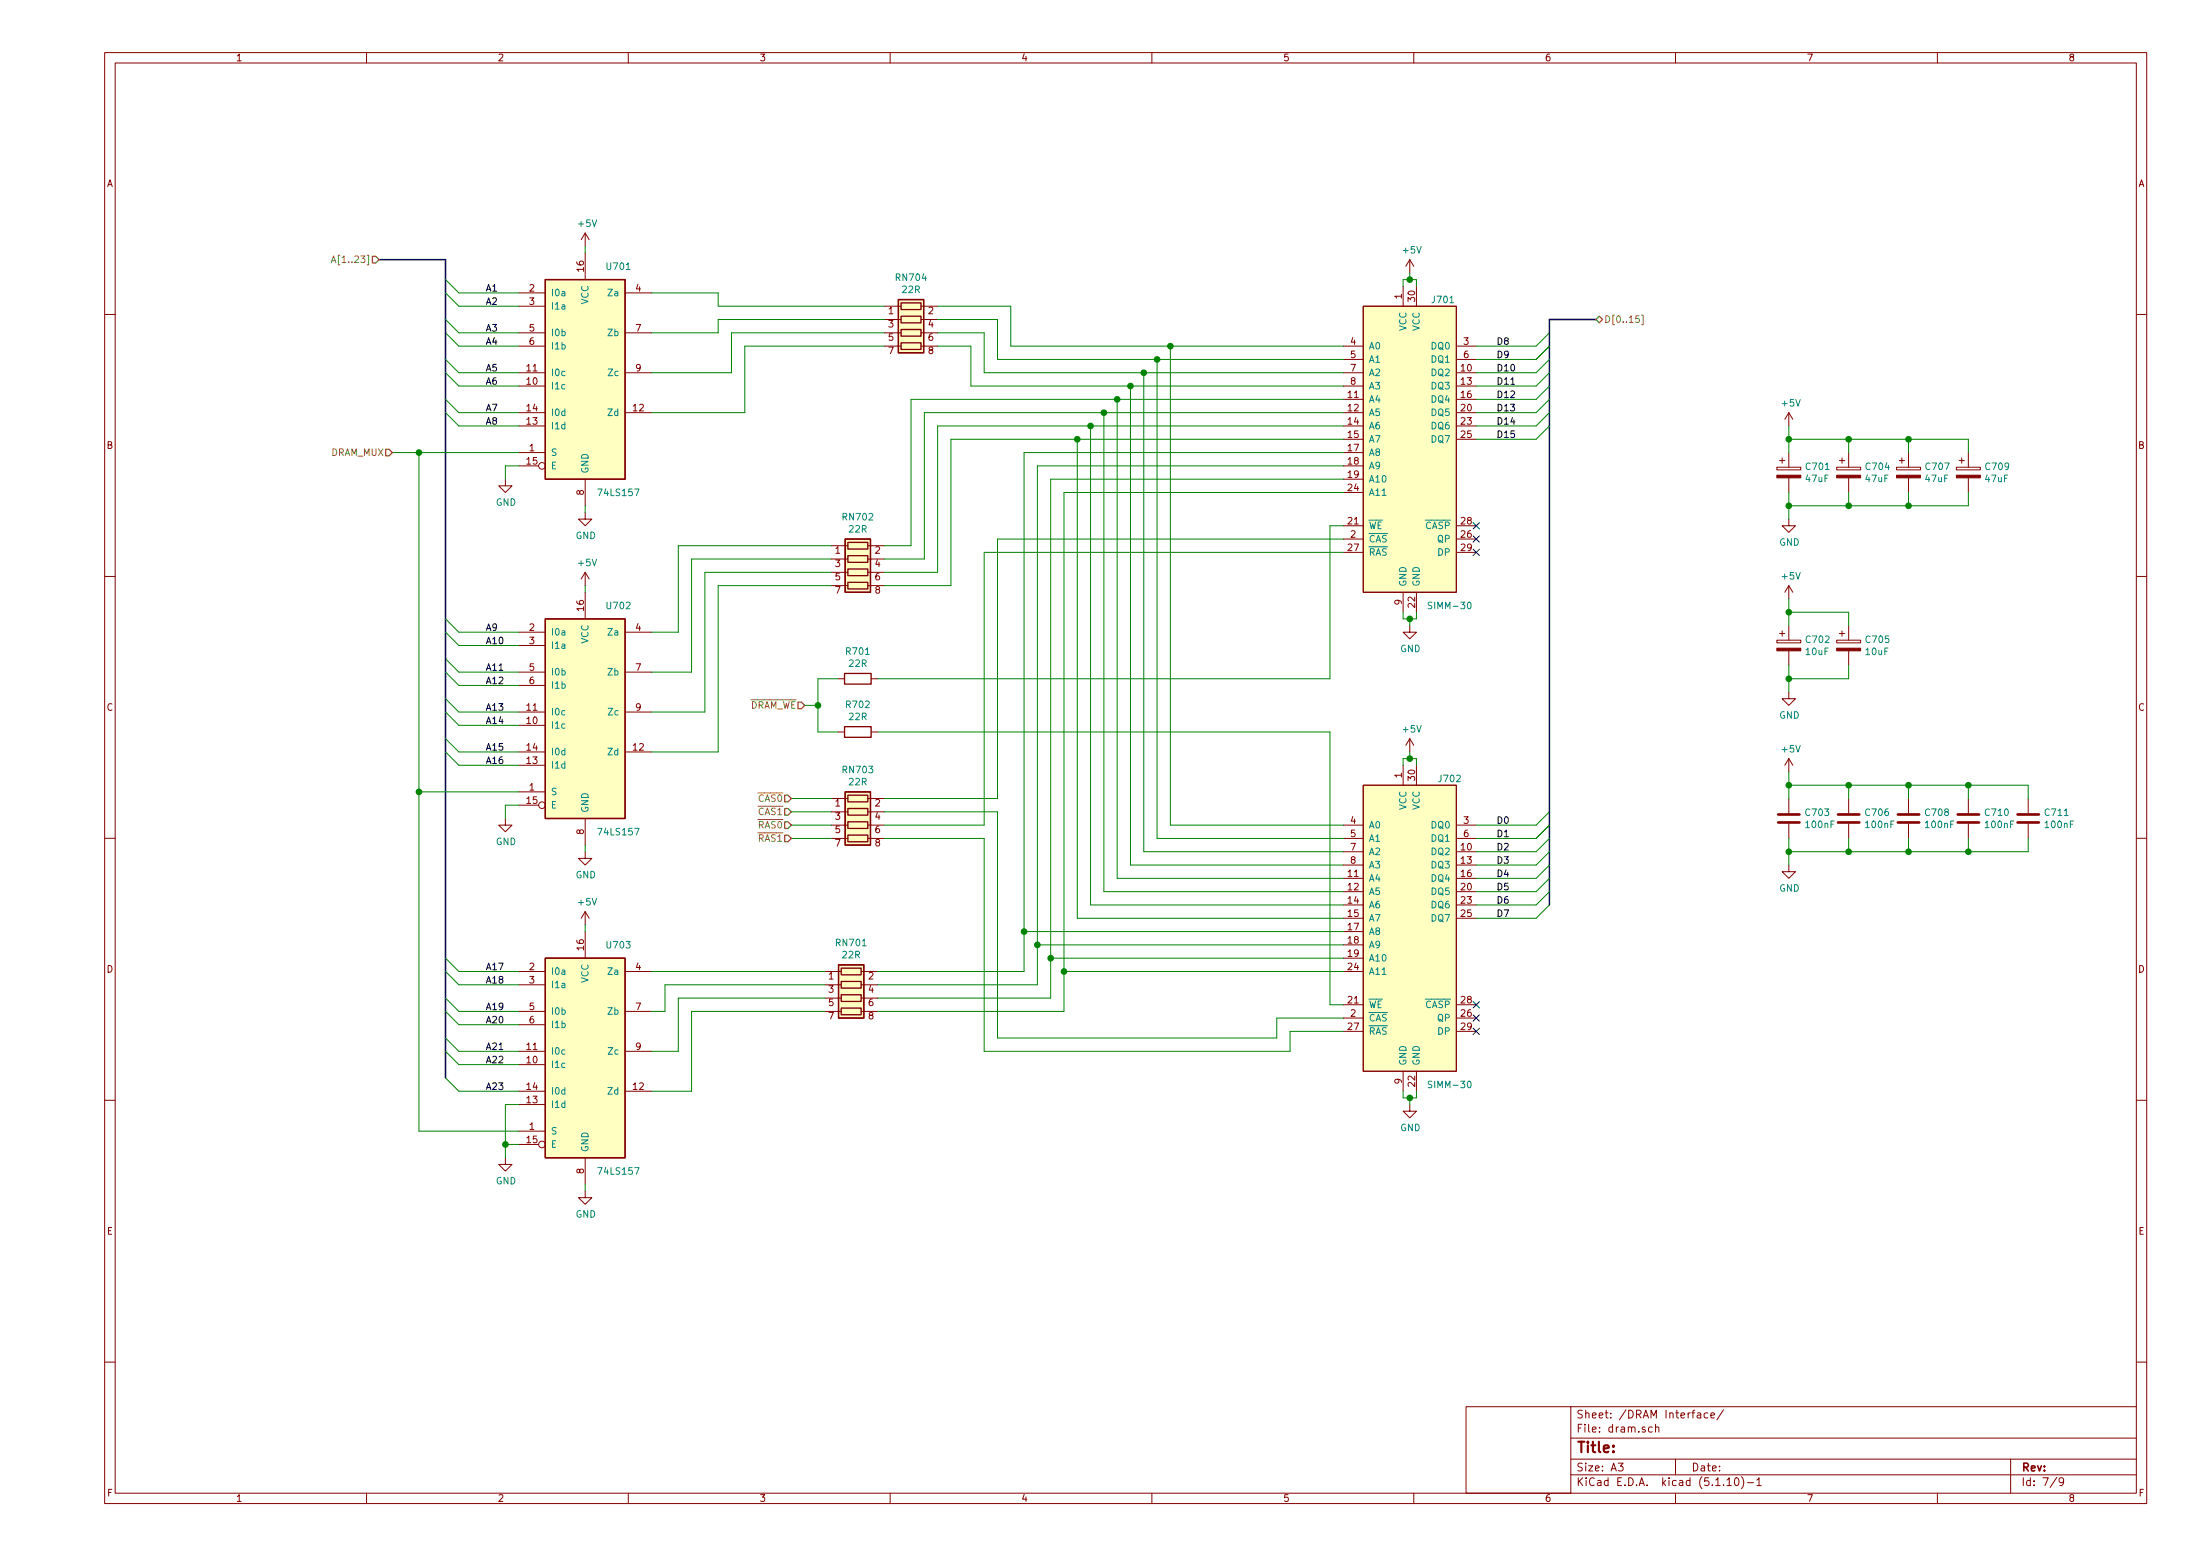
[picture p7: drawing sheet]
<svg xmlns="http://www.w3.org/2000/svg" width="420mm" height="297mm" viewBox="0 0 420 297" stroke-linecap="round" stroke-linejoin="round" font-family="sans-serif">
<g fill="none" stroke="#840000" stroke-width=".19">
<path d="M20 10h390v277h-390zM22 12h386v273.1h-386zM70 10v2M120 10v2M170 10v2M220 10v2M270 10v2M320 10v2M370 10v2M99.1 55.9h5M99.1 58.5h5M111.8 44.5v2.5"/>
<path d="M111.8 48.3v5.1M111.8 44.5l-.8 1.3M111.8 44.5l.7 1.3M119.4 55.9h5.1M168.9 58.5h3.2M175.9 58.5h3.2M260.3 58.5h17.8v54.6h-17.8zM268 54.6v3.9M269.2 49.6v2.5M269.2 49.6l-.7 1.2M269.2 49.6l.8 1.2M270.5 54.6v3.9"/>
<path d="M20 60h2M99.1 73.7h5M99.1 71.2h5M99.1 78.8h5M99.1 63.5h5M99.1 66.1h5M119.4 71.2h5.1M119.4 78.8h5.1M119.4 63.5h5.1M168.9 63.5h3.2M168.9 66.1h3.2M168.9 61h3.2"/>
<path d="M175.9 63.5h3.2M175.9 66.1h3.2M175.9 61h3.2M256.5 73.7h3.8M256.5 71.2h3.8M256.5 78.8h3.8M256.5 66.1h3.8M256.5 76.2h3.8M256.5 68.6h3.8M278.1 73.7h3.8M278.1 71.2h3.8M278.1 78.8h3.8"/>
<path d="M278.1 66.1h3.8M278.1 76.2h3.8M278.1 68.6h3.8M341.6 78.8v2.5M341.6 78.8l-.7 1.2M341.6 78.8l.8 1.2M408 60h2M96.5 91.5v1.2h1.3l-1.3 1.3-1.3-1.3h1.3M99.1 86.4h5M99.1 81.3h5M99.1 88.9h3.8M111.8 97.8v1.3h1.2l-1.2 1.3-1.3-1.3h1.3"/>
<path d="M111.8 91.5v5.1M256.5 86.4h3.8M256.5 81.3h3.8M256.5 88.9h3.8M256.5 83.9h3.8M256.5 91.5h3.8M256.5 94h3.8M278.1 81.3h3.8M278.1 83.9h3.8M339.3 89.2h4.6v.5h-4.6zM339.9 87.9h1M340.4 87.4v1"/>
<path d="M341.6 99.1v1.3h1.3l-1.3 1.2-1.2-1.2h1.2M341.6 86.4v2.8M341.6 91.2v2.8M350.8 89.2h4.5v.5h-4.5zM351.3 87.9h1M351.8 87.4v1M353.1 86.4v2.8M353.1 91.2v2.8M362.2 89.2h4.6v.5h-4.6zM362.7 87.9h1M363.2 87.4v1M364.5 86.4v2.8"/>
<path d="M364.5 91.2v2.8M373.6 89.2h4.6v.5h-4.6zM374.1 87.9h1.1M374.6 87.4v1M375.9 86.4v2.8M375.9 91.2v2.8M20 110h2M111.8 109.3v2.5M111.8 113.1v5M111.8 109.3l-.8 1.2M111.8 109.3l.7 1.2M158.7 104.2h3.2"/>
<path d="M158.7 106.7h3.2M158.7 109.3h3.2M158.7 111.8h3.2M165.7 104.2h3.2M165.7 106.7h3.2M165.7 109.3h3.2M165.7 111.8h3.2M256.5 102.9h3.8M256.5 100.4h3.8M256.5 105.4h3.8M268 113.1v3.8M269.2 119.4v1.3h1.3l-1.3 1.3-1.2-1.3h1.2"/>
<path d="M270.5 113.1v3.8M278.1 102.9h3.8M278.1 100.4h3.8M278.1 105.4h3.8M341.6 111.8v2.5M341.6 119.4v2.8M341.6 111.8l-.7 1.3M341.6 111.8l.8 1.3M353.1 119.4v2.8M408 110h2M99.1 138.5h5M99.1 135.9h5"/>
<path d="M99.1 120.7h5M99.1 123.2h5M99.1 128.3h5M99.1 130.8h5M119.4 135.9h5.1M119.4 120.7h5.1M119.4 128.3h5.1M160 139.7h1.3M160 129.6h1.3M166.4 139.7h1.2M166.4 129.6h1.2M339.3 122.2h4.6v.5h-4.6z"/>
<path d="M339.9 120.9h1M340.4 120.4v1M341.6 132.1v1.3h1.3l-1.3 1.3-1.2-1.3h1.2M341.6 124.2v2.8M350.8 122.2h4.5v.5h-4.5zM351.3 120.9h1M351.8 120.4v1M353.1 124.2v2.8M96.5 156.2v1.3h1.3l-1.3 1.3-1.3-1.3h1.3M99.1 151.2h5M99.1 143.5h5M99.1 146.1h5"/>
<path d="M99.1 153.7h3.8M111.8 156.2v5.1M119.4 143.5h5.1M158.7 157.5h3.2M158.7 152.4h3.2M158.7 155h3.2M165.7 157.5h3.2M165.7 152.4h3.2M165.7 155h3.2M256.5 157.5h3.8M260.3 149.9h17.8v54.6h-17.8zM268 146.1v3.8"/>
<path d="M269.2 141l-.7 1.3M269.2 141v2.5M269.2 141l.8 1.3M270.5 146.1v3.8M278.1 157.5h3.8M341.6 144.8v2.6M341.6 152.4v2.8M341.6 157.3v2.8M341.6 144.8l-.7 1.3M341.6 144.8l.8 1.3M353.1 152.4v2.8M353.1 157.3v2.8"/>
<path d="M364.5 152.4v2.8M364.5 157.3v2.8M375.9 152.4v2.8M375.9 157.3v2.8M387.3 152.4v2.8M387.3 157.3v2.8M20 160h2M111.8 162.6v1.3h1.2l-1.2 1.2-1.3-1.2h1.3M111.8 174v2.6M111.8 177.8v5.1M111.8 174l-.8 1.3M111.8 174l.7 1.3"/>
<path d="M158.7 160.1h3.2M165.7 160.1h3.2M256.5 160.1h3.8M256.5 162.6h3.8M256.5 167.7h3.8M256.5 170.2h3.8M256.5 165.1h3.8M256.5 172.8h3.8M256.5 175.3h3.8M256.5 177.8h3.8M278.1 160.1h3.8M278.1 162.6h3.8"/>
<path d="M278.1 167.7h3.8M278.1 170.2h3.8M278.1 165.1h3.8M278.1 172.8h3.8M278.1 175.3h3.8M341.6 165.1v1.3h1.3l-1.3 1.3-1.2-1.3h1.2M408 160h2M99.1 185.5h5M99.1 188h5M99.1 193.1h5M99.1 195.6h5M119.4 185.5h5.1"/>
<path d="M119.4 193.1h5.1M157.5 185.5h3.2M157.5 188h3.2M157.5 193.1h3.2M157.5 190.5h3.2M164.5 185.5h3.1M164.5 188h3.1M164.5 193.1h3.1M164.5 190.5h3.1M256.5 185.5h3.8M256.5 180.4h3.8M256.5 182.9h3.8"/>
<path d="M256.5 194.3h3.8M256.5 191.8h3.8M256.5 196.9h3.8M278.1 194.3h3.8M278.1 191.8h3.8M278.1 196.9h3.8M20 210h2M99.1 215.9h5M99.1 203.2h5M99.1 200.7h5M99.1 208.3h5M99.1 210.9h5"/>
<path d="M99.1 218.5h3.8M119.4 200.7h5.1M119.4 208.3h5.1M268 204.5v3.8M269.2 210.9v1.2h1.3l-1.3 1.3-1.2-1.3h1.2M270.5 204.5v3.8M408 210h2M96.5 221v1.3h1.3l-1.3 1.3-1.3-1.3h1.3M111.8 227.4v1.2h1.2l-1.2 1.3-1.3-1.3h1.3M111.8 221v5.1M20 260h2M280 268.5h20v16.6h-20z"/>
<path d="M300 278.5h108M300 274.5h108M300 268.5h108M309 279.3h1l-.5 .6 .4 .1v.7l-.2 .1-.7-.1M315.5 272.5l-.4-.1-.3 .3 .2 .6h.5M316.2 272.5l.2-.1 .4 .1v.9M316.2 271.9v1.5M320 278.5v3M324.2 269.8h.5l.1 .9M324.8 270.1h-.5a.29 .29 0 0 0-.2 .3 .29 .29 0 0 0 .2 .3l.5-.1M326.2 269.8l-.4-.1-.3 .3v.6l.3 .1 .4-.1M326.7 270.2l.8-.1-.1-.3-.5-.1-.2 .2 .1 .7h.6"/>
<path d="M329.2 269.1l-1.3 2M384 278.5v6.6M408 260h2M70 285.1v1.9M120 285.1v1.9M170 285.1v1.9M220 285.1v1.9M270 285.1v1.9M300 281.5h108M320 285.1v1.9M329.8 282.5l.5-.4v1.5M329.8 283.6h.9"/>
<path d="M331.4 282.2l.2-.1a.8 .8 0 0 1 .5 .8 .8 .8 0 0 1-.5 .7 1 1 0 0 1-.2-1.4zM332.6 281.9a1.71 1.71 0 0 1 0 2.3M333.7 283h1.2M335.5 282.5l.4-.4v1.5M335.5 283.6h.9M370 285.1v1.9M392.8 282l-1.3 2M394.1 282.7l-.3 .3h-.4l-.2-.3 .2-.5 .4-.1 .2 .2a1.19 1.19 0 0 1-.2 1.2l-.4 .1"/>
<circle cx="103.5" cy="88.9" r=".63"/>
<circle cx="103.5" cy="153.7" r=".63"/>
<circle cx="103.5" cy="218.5" r=".63"/>
</g>
<g fill="#ffffc2" stroke="#ffffc2" stroke-width=".19">
<path d="M104.1 118.1h15.3v38.1h-15.3z"/>
<path d="M104.1 53.4h15.3v38.1h-15.3z"/>
<path d="M104.1 182.9h15.3v38.1h-15.3z"/>
<path d="M260.3 149.9h17.8v54.6h-17.8z"/>
<path d="M260.3 58.5h17.8v54.6h-17.8z"/>
<path d="M160.1 184.2h4.9v10.1h-4.9z"/>
<path d="M161.4 102.9h4.8v10.2h-4.8z"/>
<path d="M171.6 57.2h4.8v10.1h-4.8z"/>
<path d="M161.4 151.2h4.8v10.1h-4.8z"/>
</g>
<g fill="none" stroke="#840000" stroke-width=".25">
<path d="M104.1 53.4h15.3v38.1h-15.3zM171.6 57.2h4.8v10.1h-4.8zM172.1 57.8h3.8v1.3h-3.8zM172.1 60.4h3.8v1.2h-3.8zM172.1 62.9h3.8v1.3h-3.8zM172.1 65.4h3.8v1.3h-3.8zM104.1 118.1h15.3v38.1h-15.3zM161.4 102.9h4.8v10.2h-4.8zM161.9 103.5h3.8v1.3h-3.8zM161.9 106.1h3.8v1.3h-3.8zM161.9 108.6h3.8v1.3h-3.8zM161.9 111.2h3.8v1.2h-3.8z"/>
<path d="M161.3 138.7h5.1v2.1h-5.1zM161.3 128.6h5.1v2h-5.1zM161.4 151.2h4.8v10.1h-4.8zM161.9 151.8h3.8v1.3h-3.8zM161.9 154.3h3.8v1.3h-3.8zM161.9 156.9h3.8v1.3h-3.8zM161.9 159.4h3.8v1.3h-3.8zM104.1 182.9h15.3v38.1h-15.3zM160.1 184.2h4.9v10.1h-4.9zM160.7 184.8h3.8v1.3h-3.8zM160.7 187.4h3.8v1.2h-3.8zM160.7 189.9h3.8v1.3h-3.8z"/>
<path d="M160.7 192.4h3.8v1.3h-3.8z"/>
</g>
<g fill="#840000" stroke="#840000" stroke-width=".19">
<path d="M350.8 90.7h4.5v.5h-4.5z"/>
<path d="M339.3 90.7h4.6v.5h-4.6z"/>
<path d="M362.2 90.7h4.6v.5h-4.6z"/>
<path d="M373.6 90.7h4.6v.5h-4.6z"/>
<path d="M350.8 123.7h4.5v.5h-4.5z"/>
<path d="M339.3 123.7h4.6v.5h-4.6z"/>
</g>
<path d="M339.6 157h4.1M339.6 155.5h4.1M351 157h4.1M351 155.5h4.1M362.5 157h4M362.5 155.5h4M373.9 157h4.1M373.9 155.5h4.1M385.3 157h4.1M385.3 155.5h4.1" fill="none" stroke="#840000" stroke-width=".51"/>
<path d="M273.5 115l-.5-.1-.2 .2v.4l.6 .2 .1 .3-.3 .2h-.5M273.5 206.5l-.5-.1-.2 .1v.4l.6 .3 .1 .2-.3 .3-.5-.1" fill="none" stroke="#008484" stroke-width=".19"/>
<path d="M72.4 49.6h12.7v156.2M304.8 61h-8.9v111.8" fill="none" stroke="#000084" stroke-width=".3"/>
<g fill="none" stroke="#008400" stroke-width=".19">
<path d="M85.1 55.9l2.5 2.6h11.5M85.1 53.4l2.5 2.5h11.5M111.8 47v1.3M124.5 55.9h12.7v2.6h31.7M179.1 58.5h13.9v7.6h63.5M268 54.6v-1.2h2.5v1.2M269.2 52.1v1.3M85.1 71.2l2.5 2.5h11.5M85.1 63.5l2.5 2.6h11.5M85.1 68.6l2.5 2.6h11.5M85.1 76.2l2.5 2.6h11.5M85.1 78.8l2.5 2.5h11.5"/>
<path d="M85.1 61l2.5 2.5h11.5M168.9 66.1h-26.7v12.7h-17.7M168.9 63.5h-29.2v7.7h-15.2M168.9 61h-31.7v2.5h-12.7M179.1 66.1h6.3v7.6h71.1M179.1 61h11.4v7.6h66M179.1 63.5h8.9v7.7h68.5M210.8 78.8v91.4h45.7M213.4 76.2v91.5h43.1M215.9 73.7v91.4h40.6M218.4 71.2v91.4h38.1M221 68.6v91.5h35.5"/>
<path d="M223.5 66.1v91.4h33M256.5 76.2h-82.5v28h-5.1M256.5 78.8h-80v27.9h-7.6M295.9 71.2l-2.5 2.5h-11.5M295.9 73.7l-2.5 2.5h-11.5M295.9 66.1l-2.5 2.5h-11.5M295.9 63.5l-2.5 2.6h-11.5M295.9 68.6l-2.5 2.6h-11.5M295.9 76.2l-2.5 2.6h-11.5M295.9 78.8l-2.5 2.5h-11.5M74.9 86.4h24.2M80 86.4v129.5h19.1"/>
<path d="M99.1 88.9h-2.6v2.6M111.8 96.6v1.2M205.7 83.9v91.4h50.8M208.3 81.3v91.5h48.2M256.5 86.4h-60.9v99.1h-28M256.5 83.9h-74.9v27.9h-12.7M256.5 91.5h-55.8v99h-33.1M256.5 88.9h-58.4v99.1h-30.5M256.5 94h-53.3v99.1h-35.6M256.5 81.3h-77.4v28h-10.2M295.9 81.3l-2.5 2.6h-11.5M341.6 81.3v5.1"/>
<path d="M341.6 94v5.1M341.6 83.9h34.3v2.5M353.1 83.9v2.5M353.1 94v2.6M364.5 83.9v2.5M364.5 94v2.6M375.9 94v2.6h-34.3M85.1 118.1l2.5 2.6h11.5M111.8 111.8v1.3M158.7 111.8h-21.5v31.7h-12.7M158.7 109.3h-24.1v26.6h-10.1M158.7 106.7h-26.6v21.6h-7.6"/>
<path d="M158.7 104.2h-29.2v16.5h-5M256.5 100.4h-2.5v29.2h-86.4M256.5 105.4h-68.5v52.1h-19.1M256.5 102.9h-66v49.5h-21.6M268 116.9v1.2h2.5v-1.2M269.2 118.1v1.3M341.6 114.3v5.1M341.6 116.9h11.5v2.5M85.1 128.3l2.5 2.5h11.5M85.1 135.9l2.5 2.6h11.5M85.1 133.4l2.5 2.5h11.5M85.1 125.8l2.5 2.5h11.5"/>
<path d="M85.1 120.7l2.5 2.5h11.5M153.7 134.7h2.5M160 129.6h-3.8v10.1h3.8M167.6 139.7h86.4v52.1h2.5M341.6 127v5.1M353.1 127v2.6h-11.5M80 151.2h19.1M85.1 143.5l2.5 2.6h11.5M85.1 141l2.5 2.5h11.5M99.1 153.7h-2.6v2.5M151.1 157.5h7.6M151.1 152.4h7.6"/>
<path d="M151.1 155h7.6M168.9 155h21.6v43.2h53.3v-3.9h12.7M268 146.1v-1.3h2.5v1.3M269.2 143.5v1.3M295.9 157.5l-2.5 2.6h-11.5M295.9 155l-2.5 2.5h-11.5M341.6 147.4v5M341.6 149.9h45.7v2.5M353.1 149.9v2.5M364.5 149.9v2.5M375.9 149.9v2.5M111.8 161.3v1.3"/>
<path d="M111.8 176.6v1.2M151.1 160.1h7.6M168.9 160.1h19.1v40.6h58.4v-3.8h10.1M195.6 177.8h60.9M295.9 160.1l-2.5 2.5h-11.5M295.9 162.6l-2.5 2.5h-11.5M295.9 165.1l-2.5 2.6h-11.5M295.9 167.7l-2.5 2.5h-11.5M295.9 170.2l-2.5 2.6h-11.5M295.9 172.8l-2.5 2.5h-11.5M341.6 160.1v5M353.1 160.1v2.5"/>
<path d="M364.5 160.1v2.5M375.9 160.1v2.5M387.3 160.1v2.5h-45.7M85.1 182.9l2.5 2.6h11.5M85.1 190.5l2.5 2.6h11.5M85.1 185.5l2.5 2.5h11.5M85.1 198.2l2.5 2.5h11.5M85.1 193.1l2.5 2.5h11.5M124.5 185.5h33M157.5 188h-30.5v5.1h-2.5M157.5 193.1h-25.4v15.2h-7.6M157.5 190.5h-28v10.2h-5"/>
<path d="M198.1 180.4h58.4M200.7 182.9h55.8M203.2 185.5h53.3M85.1 205.8l2.5 2.5h11.5M85.1 200.7l2.5 2.5h11.5M96.5 218.5h2.6M99.1 210.9h-2.6v10.1M268 208.3v1.3h2.5v-1.3M269.2 209.6v1.3M111.8 226.1v1.3"/>
</g>
<path d="M63.3 50.1l.4-1.2 .4 1.2M63.4 49.8h.6M313 60.3h-.6v.6l.5-.1 .2 .2v.3l-.2 .3-.5-.2M313.5 60.2h.3v1.8h-.3" fill="none" stroke="#848400" stroke-width=".19"/>
<path d="M71.1 48.9h.7l.6 .7-.6 .6h-.7zM304.8 61l.6-.6 .7 .6-.7 .6zM73.7 85.8h.6l.6 .6-.6 .6h-.6zM152.4 134h.6l.7 .7-.7 .6h-.6zM149.9 159.4h.6l.6 .7-.6 .6h-.6zM149.9 151.8h.6l.6 .6-.6 .7h-.6zM149.9 156.9h.6l.6 .6-.6 .7h-.6zM149.9 154.3h.6l.6 .7-.6 .6h-.6z" fill="none" stroke="#848400" stroke-width=".25"/>
<g fill="#008400" stroke="#008400" stroke-width=".25">
<circle cx="353.1" cy="83.9" r=".51"/>
<circle cx="341.6" cy="149.9" r=".51"/>
<circle cx="96.5" cy="218.5" r=".51"/>
<circle cx="195.6" cy="177.8" r=".51"/>
<circle cx="205.7" cy="83.9" r=".51"/>
<circle cx="353.1" cy="162.6" r=".51"/>
<circle cx="364.5" cy="83.9" r=".51"/>
<circle cx="223.5" cy="66.1" r=".51"/>
<circle cx="341.6" cy="96.6" r=".51"/>
<circle cx="375.9" cy="149.9" r=".51"/>
<circle cx="353.1" cy="96.6" r=".51"/>
<circle cx="364.5" cy="96.6" r=".51"/>
<circle cx="364.5" cy="149.9" r=".51"/>
<circle cx="353.1" cy="149.9" r=".51"/>
<circle cx="198.1" cy="180.4" r=".51"/>
<circle cx="200.7" cy="182.9" r=".51"/>
<circle cx="203.2" cy="185.5" r=".51"/>
<circle cx="341.6" cy="116.9" r=".51"/>
<circle cx="341.6" cy="129.6" r=".51"/>
<circle cx="341.6" cy="162.6" r=".51"/>
<circle cx="269.2" cy="118.1" r=".51"/>
<circle cx="364.5" cy="162.6" r=".51"/>
<circle cx="80" cy="151.2" r=".51"/>
<circle cx="221" cy="68.6" r=".51"/>
<circle cx="218.4" cy="71.2" r=".51"/>
<circle cx="269.2" cy="53.4" r=".51"/>
<circle cx="269.2" cy="144.8" r=".51"/>
<circle cx="156.2" cy="134.7" r=".51"/>
<circle cx="215.9" cy="73.7" r=".51"/>
<circle cx="213.4" cy="76.2" r=".51"/>
<circle cx="269.2" cy="209.6" r=".51"/>
<circle cx="80" cy="86.4" r=".51"/>
<circle cx="210.8" cy="78.8" r=".51"/>
<circle cx="375.9" cy="162.6" r=".51"/>
<circle cx="341.6" cy="83.9" r=".51"/>
<circle cx="208.3" cy="81.3" r=".51"/>
</g>
<path d="M281.3 99.8l1.2 1.2M282.5 99.8l-1.2 1.2M281.3 102.3l1.2 1.2M281.3 104.8l1.2 1.3M282.5 102.3l-1.2 1.2M282.5 104.8l-1.2 1.3M281.3 193.7l1.2 1.3M281.3 196.3l1.2 1.2M281.3 191.2l1.2 1.2M282.5 193.7l-1.2 1.3M282.5 196.3l-1.2 1.2M282.5 191.2l-1.2 1.2" fill="none" stroke="#000084" stroke-width=".19"/>
<text font-size="2.8" fill="#840000" x="301" y="277.3">Title:</text>
<g font-size="2.1" fill="#840000">
<text x="301" y="273.5">File: dram.sch</text>
<text x="301" y="270.8">Sheet: /DRAM Interface/</text>
<text x="301" y="280.9">Size: A3</text>
<text x="323" y="280.9">Date:</text>
<text x="386" y="280.9">Rev:</text>
<text x="301" y="283.7">KiCad E.D.A. kicad (5.1.10)-1</text>
<text x="386" y="283.7">Id: 7/9</text>
</g>
<g font-size="1.8" fill="#840000">
<text x="45" y="11.7">1</text>
<text x="95" y="11.7">2</text>
<text x="145" y="11.7">3</text>
<text x="195" y="11.7">4</text>
<text x="245" y="11.7">5</text>
<text x="295" y="11.7">6</text>
<text x="345" y="11.7">7</text>
<text x="395" y="11.7">8</text>
<text x="20.4" y="35.7">A</text>
<text x="408.4" y="35.7">A</text>
<text x="111.5" y="51.8" transform="rotate(-90 111.5 51.8)">16</text>
<text x="101.1" y="55.7">2</text>
<text x="101.1" y="58.2">3</text>
<text x="121.4" y="55.7">4</text>
<text x="169.7" y="60">1</text>
<text x="177.3" y="60">2</text>
<text x="267.7" y="57" transform="rotate(-90 267.7 57)">1</text>
<text x="270.3" y="57.5" transform="rotate(-90 270.3 57.5)">30</text>
<text x="101.1" y="63.3">5</text>
<text x="101.1" y="65.8">6</text>
<text x="121.4" y="63.3">7</text>
<text x="169.7" y="62.5">3</text>
<text x="169.7" y="65.1">5</text>
<text x="177.3" y="62.5">4</text>
<text x="177.3" y="65.1">6</text>
<text x="258" y="65.8">4</text>
<text x="279.6" y="65.8">3</text>
<text x="100.6" y="70.9">11</text>
<text x="121.4" y="70.9">9</text>
<text x="169.7" y="67.6">7</text>
<text x="177.3" y="67.6">8</text>
<text x="258" y="68.4">5</text>
<text x="258" y="70.9">7</text>
<text x="279.1" y="70.9">10</text>
<text x="279.6" y="68.4">6</text>
<text x="100.6" y="73.4">10</text>
<text x="257.5" y="76">11</text>
<text x="258" y="73.4">8</text>
<text x="279.1" y="73.4">13</text>
<text x="279.1" y="76">16</text>
<text x="100.6" y="81.1">13</text>
<text x="100.6" y="78.5">14</text>
<text x="121" y="78.5">12</text>
<text x="257.5" y="78.5">12</text>
<text x="257.5" y="81.1">14</text>
<text x="257.5" y="83.6">15</text>
<text x="279.1" y="78.5">20</text>
<text x="279.1" y="81.1">23</text>
<text x="279.1" y="83.6">25</text>
<text x="20.4" y="85.7">B</text>
<text x="100.6" y="88.7">15</text>
<text x="101.1" y="86.1">1</text>
<text x="257.5" y="86.1">17</text>
<text x="257.5" y="88.7">18</text>
<text x="408.4" y="85.7">B</text>
<text x="111.5" y="94.5" transform="rotate(-90 111.5 94.5)">8</text>
<text x="257.5" y="91.2">19</text>
<text x="257.5" y="93.8">24</text>
<text x="257.5" y="100.1">21</text>
<text x="279.1" y="100.1">28</text>
<text x="159.5" y="105.7">1</text>
<text x="167.2" y="105.7">2</text>
<text x="257.5" y="105.2">27</text>
<text x="258" y="102.7">2</text>
<text x="279.1" y="102.7">26</text>
<text x="279.1" y="105.2">29</text>
<text x="159.5" y="108.2">3</text>
<text x="159.5" y="110.8">5</text>
<text x="159.5" y="113.3">7</text>
<text x="167.2" y="108.2">4</text>
<text x="167.2" y="110.8">6</text>
<text x="167.2" y="113.3">8</text>
<text x="111.5" y="116.6" transform="rotate(-90 111.5 116.6)">16</text>
<text x="267.7" y="115.5" transform="rotate(-90 267.7 115.5)">9</text>
<text x="270.3" y="115.9" transform="rotate(-90 270.3 115.9)">22</text>
<text x="101.1" y="120.4">2</text>
<text x="101.1" y="123">3</text>
<text x="121.4" y="120.4">4</text>
<text x="101.1" y="128.1">5</text>
<text x="101.1" y="130.6">6</text>
<text x="121.4" y="128.1">7</text>
<text x="20.4" y="135.7">C</text>
<text x="100.6" y="135.7">11</text>
<text x="121.4" y="135.7">9</text>
<text x="408.4" y="135.7">C</text>
<text x="100.6" y="138.2">10</text>
<text x="100.6" y="143.3">14</text>
<text x="121" y="143.3">12</text>
<text x="100.6" y="145.8">13</text>
<text x="267.7" y="148.5" transform="rotate(-90 267.7 148.5)">1</text>
<text x="270.3" y="149" transform="rotate(-90 270.3 149)">30</text>
<text x="100.6" y="153.5">15</text>
<text x="101.1" y="150.9">1</text>
<text x="159.5" y="154">1</text>
<text x="167.2" y="154">2</text>
<text x="111.5" y="159.3" transform="rotate(-90 111.5 159.3)">8</text>
<text x="159.5" y="156.5">3</text>
<text x="159.5" y="159">5</text>
<text x="159.5" y="161.6">7</text>
<text x="167.2" y="156.5">4</text>
<text x="167.2" y="159">6</text>
<text x="167.2" y="161.6">8</text>
<text x="258" y="157.3">4</text>
<text x="258" y="159.8">5</text>
<text x="279.6" y="157.3">3</text>
<text x="279.6" y="159.8">6</text>
<text x="257.5" y="167.4">11</text>
<text x="258" y="162.3">7</text>
<text x="258" y="164.9">8</text>
<text x="279.1" y="162.3">10</text>
<text x="279.1" y="164.9">13</text>
<text x="279.1" y="167.4">16</text>
<text x="257.5" y="170">12</text>
<text x="257.5" y="172.5">14</text>
<text x="279.1" y="170">20</text>
<text x="279.1" y="172.5">23</text>
<text x="257.5" y="175">15</text>
<text x="257.5" y="177.6">17</text>
<text x="279.1" y="175">25</text>
<text x="20.4" y="185.7">D</text>
<text x="101.1" y="185.2">2</text>
<text x="111.5" y="181.3" transform="rotate(-90 111.5 181.3)">16</text>
<text x="121.4" y="185.2">4</text>
<text x="257.5" y="180.1">18</text>
<text x="257.5" y="182.7">19</text>
<text x="257.5" y="185.2">24</text>
<text x="408.4" y="185.7">D</text>
<text x="101.1" y="187.7">3</text>
<text x="158.3" y="187">1</text>
<text x="158.3" y="189.5">3</text>
<text x="165.9" y="187">2</text>
<text x="165.9" y="189.5">4</text>
<text x="257.5" y="191.6">21</text>
<text x="279.1" y="191.6">28</text>
<text x="101.1" y="192.8">5</text>
<text x="101.1" y="195.4">6</text>
<text x="121.4" y="192.8">7</text>
<text x="158.3" y="192.1">5</text>
<text x="158.3" y="194.6">7</text>
<text x="165.9" y="192.1">6</text>
<text x="165.9" y="194.6">8</text>
<text x="257.5" y="196.6">27</text>
<text x="258" y="194.1">2</text>
<text x="279.1" y="194.1">26</text>
<text x="279.1" y="196.6">29</text>
<text x="100.6" y="203">10</text>
<text x="100.6" y="200.4">11</text>
<text x="121.4" y="200.4">9</text>
<text x="100.6" y="208.1">14</text>
<text x="121" y="208.1">12</text>
<text x="267.7" y="206.9" transform="rotate(-90 267.7 206.9)">9</text>
<text x="270.3" y="207.4" transform="rotate(-90 270.3 207.4)">22</text>
<text x="100.6" y="210.6">13</text>
<text x="101.1" y="215.7">1</text>
<text x="100.6" y="218.2">15</text>
<text x="111.5" y="224" transform="rotate(-90 111.5 224)">8</text>
<text x="20.4" y="235.7">E</text>
<text x="408.4" y="235.7">E</text>
<text x="20.5" y="285.7">F</text>
<text x="45" y="286.7">1</text>
<text x="95" y="286.7">2</text>
<text x="145" y="286.7">3</text>
<text x="195" y="286.7">4</text>
<text x="245" y="286.7">5</text>
<text x="295" y="286.7">6</text>
<text x="345" y="286.7">7</text>
<text x="395" y="286.7">8</text>
<text x="408.5" y="285.7">F</text>
</g>
<g font-size="1.8" fill="#008484">
<text x="110.5" y="43.3">+5V</text>
<text x="116" y="51.5">U701</text>
<text x="171.2" y="53.6">RN704</text>
<text x="268" y="48.4">+5V</text>
<text x="105.2" y="56.6">I0a</text>
<text x="105.2" y="59.1">I1a</text>
<text x="112.4" y="58.1" transform="rotate(-90 112.4 58.1)">VCC</text>
<text x="116.3" y="56.6">Za</text>
<text x="172.4" y="55.9">22R</text>
<text x="273.6" y="57.9">J701</text>
<text x="105.2" y="64.2">I0b</text>
<text x="116.2" y="64.2">Zb</text>
<text x="268.6" y="63.2" transform="rotate(-90 268.6 63.2)">VCC</text>
<text x="271.1" y="63.2" transform="rotate(-90 271.1 63.2)">VCC</text>
<text x="105.2" y="71.8">I0c</text>
<text x="105.2" y="66.7">I1b</text>
<text x="116.3" y="71.8">Zc</text>
<text x="261.4" y="66.7">A0</text>
<text x="261.4" y="69.3">A1</text>
<text x="261.4" y="71.8">A2</text>
<text x="273.5" y="71.8">DQ2</text>
<text x="273.5" y="66.7">DQ0</text>
<text x="273.5" y="69.3">DQ1</text>
<text x="105.2" y="74.3">I1c</text>
<text x="261.4" y="76.9">A4</text>
<text x="261.4" y="74.3">A3</text>
<text x="273.5" y="74.3">DQ3</text>
<text x="273.5" y="76.9">DQ4</text>
<text x="340.4" y="77.6">+5V</text>
<text x="105.2" y="82">I1d</text>
<text x="105.2" y="79.4">I0d</text>
<text x="116.2" y="79.4">Zd</text>
<text x="261.4" y="79.4">A5</text>
<text x="261.4" y="82">A6</text>
<text x="273.5" y="79.4">DQ5</text>
<text x="273.5" y="82">DQ6</text>
<text x="105.2" y="87">S</text>
<text x="105.2" y="89.6">E</text>
<text x="261.4" y="84.5">A7</text>
<text x="261.4" y="87">A8</text>
<text x="261.4" y="89.6">A9</text>
<text x="273.5" y="84.5">DQ7</text>
<text x="345" y="89.7">C701</text>
<text x="356.5" y="89.7">C704</text>
<text x="367.9" y="89.7">C707</text>
<text x="379.3" y="89.7">C709</text>
<text x="112.4" y="90.5" transform="rotate(-90 112.4 90.5)">GND</text>
<text x="114.5" y="94.7">74LS157</text>
<text x="261.4" y="92.1">A10</text>
<text x="261.4" y="94.7">A11</text>
<text x="345" y="92">47uF</text>
<text x="356.4" y="92">47uF</text>
<text x="367.8" y="92">47uF</text>
<text x="379.2" y="92">47uF</text>
<text x="94.7" y="96.6">GND</text>
<text x="161.1" y="99.4">RN702</text>
<text x="162.2" y="101.7">22R</text>
<text x="261.4" y="101">WE</text>
<text x="272.2" y="101">CASP</text>
<text x="109.9" y="102.9">GND</text>
<text x="261.4" y="103.5">CAS</text>
<text x="261.4" y="106.1">RAS</text>
<text x="274.5" y="103.5">QP</text>
<text x="274.7" y="106.1">DP</text>
<text x="339.8" y="104.2">GND</text>
<text x="110.5" y="108.1">+5V</text>
<text x="268.6" y="112.1" transform="rotate(-90 268.6 112.1)">GND</text>
<text x="271.1" y="112.1" transform="rotate(-90 271.1 112.1)">GND</text>
<text x="340.4" y="110.6">+5V</text>
<text x="116" y="116.3">U702</text>
<text x="273.3" y="116.3">SIMM-30</text>
<text x="105.2" y="121.3">I0a</text>
<text x="105.2" y="123.9">I1a</text>
<text x="112.4" y="122.9" transform="rotate(-90 112.4 122.9)">VCC</text>
<text x="116.3" y="121.3">Za</text>
<text x="161.7" y="125">R701</text>
<text x="267.4" y="124.5">GND</text>
<text x="345" y="125.1">10uF</text>
<text x="345" y="122.7">C702</text>
<text x="356.4" y="125.1">10uF</text>
<text x="356.5" y="122.7">C705</text>
<text x="105.2" y="128.9">I0b</text>
<text x="105.2" y="131.5">I1b</text>
<text x="116.2" y="128.9">Zb</text>
<text x="162.2" y="127.3">22R</text>
<text x="105.2" y="136.6">I0c</text>
<text x="116.3" y="136.6">Zc</text>
<text x="161.7" y="135.2">R702</text>
<text x="162.2" y="137.5">22R</text>
<text x="339.8" y="137.2">GND</text>
<text x="105.2" y="139.1">I1c</text>
<text x="268" y="139.8">+5V</text>
<text x="340.4" y="143.6">+5V</text>
<text x="105.2" y="146.7">I1d</text>
<text x="105.2" y="144.2">I0d</text>
<text x="116.2" y="144.2">Zd</text>
<text x="161.1" y="147.6">RN703</text>
<text x="162.2" y="149.9">22R</text>
<text x="274.9" y="149.3">J702</text>
<text x="105.2" y="151.8">S</text>
<text x="105.2" y="154.3">E</text>
<text x="112.4" y="155.2" transform="rotate(-90 112.4 155.2)">GND</text>
<text x="268.6" y="154.6" transform="rotate(-90 268.6 154.6)">VCC</text>
<text x="271.1" y="154.6" transform="rotate(-90 271.1 154.6)">VCC</text>
<text x="345" y="155.8">C703</text>
<text x="356.4" y="155.8">C706</text>
<text x="367.8" y="155.8">C708</text>
<text x="379.2" y="155.8">C710</text>
<text x="390.7" y="155.8">C711</text>
<text x="94.7" y="161.3">GND</text>
<text x="114.5" y="159.5">74LS157</text>
<text x="261.4" y="158.2">A0</text>
<text x="261.4" y="160.7">A1</text>
<text x="273.5" y="158.2">DQ0</text>
<text x="273.5" y="160.7">DQ1</text>
<text x="345" y="158.1">100nF</text>
<text x="356.4" y="158.1">100nF</text>
<text x="367.9" y="158.1">100nF</text>
<text x="379.3" y="158.1">100nF</text>
<text x="390.7" y="158.1">100nF</text>
<text x="109.9" y="167.7">GND</text>
<text x="261.4" y="163.2">A2</text>
<text x="261.4" y="165.8">A3</text>
<text x="273.5" y="163.2">DQ2</text>
<text x="273.5" y="165.8">DQ3</text>
<text x="110.5" y="172.9">+5V</text>
<text x="261.4" y="168.3">A4</text>
<text x="261.4" y="170.9">A5</text>
<text x="261.4" y="173.4">A6</text>
<text x="273.5" y="168.3">DQ4</text>
<text x="273.5" y="170.9">DQ5</text>
<text x="273.5" y="173.4">DQ6</text>
<text x="339.8" y="170.2">GND</text>
<text x="261.4" y="175.9">A7</text>
<text x="261.4" y="178.5">A8</text>
<text x="273.5" y="175.9">DQ7</text>
<text x="116" y="181.1">U703</text>
<text x="159.8" y="180.6">RN701</text>
<text x="160.9" y="182.9">22R</text>
<text x="261.4" y="181">A9</text>
<text x="261.4" y="183.6">A10</text>
<text x="105.2" y="186.1">I0a</text>
<text x="105.2" y="188.6">I1a</text>
<text x="112.4" y="187.7" transform="rotate(-90 112.4 187.7)">VCC</text>
<text x="116.3" y="186.1">Za</text>
<text x="261.4" y="186.1">A11</text>
<text x="105.2" y="193.7">I0b</text>
<text x="105.2" y="196.3">I1b</text>
<text x="116.2" y="193.7">Zb</text>
<text x="261.4" y="195">CAS</text>
<text x="261.4" y="192.4">WE</text>
<text x="261.4" y="197.5">RAS</text>
<text x="272.2" y="192.4">CASP</text>
<text x="274.5" y="195">QP</text>
<text x="274.7" y="197.5">DP</text>
<text x="105.2" y="203.9">I1c</text>
<text x="105.2" y="201.3">I0c</text>
<text x="116.3" y="201.3">Zc</text>
<text x="268.6" y="203.5" transform="rotate(-90 268.6 203.5)">GND</text>
<text x="271.1" y="203.5" transform="rotate(-90 271.1 203.5)">GND</text>
<text x="105.2" y="209">I0d</text>
<text x="116.2" y="209">Zd</text>
<text x="273.3" y="207.7">SIMM-30</text>
<text x="105.2" y="211.5">I1d</text>
<text x="267.4" y="215.9">GND</text>
<text x="105.2" y="216.6">S</text>
<text x="105.2" y="219.1">E</text>
<text x="112.4" y="220" transform="rotate(-90 112.4 220)">GND</text>
<text x="94.7" y="226.1">GND</text>
<text x="114.5" y="224.2">74LS157</text>
<text x="109.9" y="232.4">GND</text>
</g>
<g font-size="1.8" fill="#848400">
<text x="64.5" y="50.2">A[1..23]</text>
<text x="306.3" y="61.6">D[0..15]</text>
<text x="63.2" y="87">DRAM_MUX</text>
<text x="143" y="135.3">DRAM_WE</text>
<text x="144.9" y="153.1">CAS0</text>
<text x="144.9" y="155.6">CAS1</text>
<text x="144.9" y="160.7">RAS1</text>
<text x="144.9" y="158.2">RAS0</text>
</g>
<g font-size="1.8">
<text x="92.7" y="58.2">A2</text>
<text x="92.7" y="55.7">A1</text>
<text x="92.7" y="65.8">A4</text>
<text x="92.7" y="63.3">A3</text>
<text x="285.8" y="65.8">D8</text>
<text x="92.7" y="70.9">A5</text>
<text x="285.8" y="68.4">D9</text>
<text x="285.8" y="70.9">D10</text>
<text x="92.7" y="73.4">A6</text>
<text x="285.8" y="73.4">D11</text>
<text x="285.8" y="76">D12</text>
<text x="92.7" y="81.1">A8</text>
<text x="92.7" y="78.5">A7</text>
<text x="285.8" y="78.5">D13</text>
<text x="285.8" y="81.1">D14</text>
<text x="285.8" y="83.6">D15</text>
<text x="92.7" y="120.4">A9</text>
<text x="92.7" y="123">A10</text>
<text x="92.7" y="130.6">A12</text>
<text x="92.7" y="128.1">A11</text>
<text x="92.7" y="135.7">A13</text>
<text x="92.7" y="143.3">A15</text>
<text x="92.7" y="138.2">A14</text>
<text x="92.7" y="145.8">A16</text>
<text x="285.8" y="157.3">D0</text>
<text x="285.8" y="159.8">D1</text>
<text x="285.8" y="162.3">D2</text>
<text x="285.8" y="167.4">D4</text>
<text x="285.8" y="164.9">D3</text>
<text x="285.8" y="172.5">D6</text>
<text x="285.8" y="170">D5</text>
<text x="285.8" y="175">D7</text>
<text x="92.7" y="185.2">A17</text>
<text x="92.7" y="187.7">A18</text>
<text x="92.7" y="192.8">A19</text>
<text x="92.7" y="195.4">A20</text>
<text x="92.7" y="200.4">A21</text>
<text x="92.7" y="203">A22</text>
<text x="92.7" y="208.1">A23</text>
</g>
</svg>
